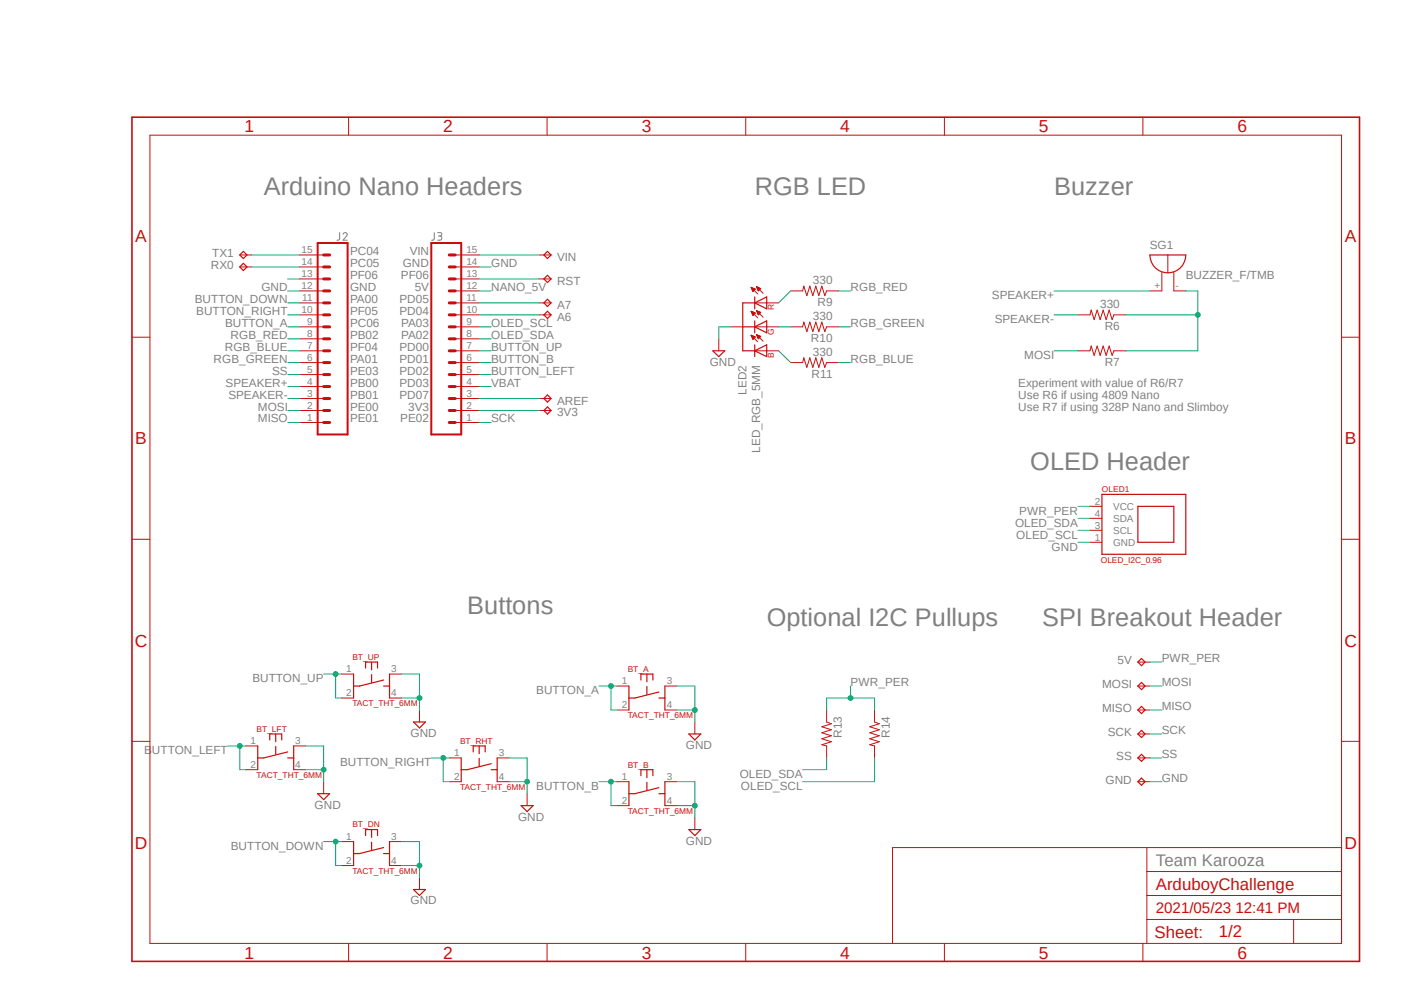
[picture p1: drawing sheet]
<svg xmlns="http://www.w3.org/2000/svg" width="297mm" height="210mm" viewBox="0 0 297 210" stroke-linecap="round" stroke-linejoin="round" font-family="sans-serif">
<path d="M27.5 24.5l261.1 179.9M288.6 24.5l-261.1 179.9" fill="none" stroke="#fff" stroke-width=".21"/>
<path d="M72 49.3v1.2a.4 .4 0 0 1-.5 .4M72.7 49.7a.44 .44 0 0 1 .7-.4 .44 .44 0 0 1 .1 .7l-.8 .9h.9M92.1 49.3v1.2a.4 .4 0 0 1-.6 .4M92.8 49.3h.5a.36 .36 0 0 1 .4 .4 .36 .36 0 0 1-.4 .3h-.3M93.2 50a.45 .45 0 0 1 .5 .5 .45 .45 0 0 1-.5 .4h-.4" fill="none" stroke="#808080" stroke-width=".21"/>
<g fill="none" stroke="#c90d0c" stroke-width=".21">
<path d="M31.8 28.7h252.6v171.3h-252.6zM73.9 24.8v3.9M116 24.8v3.9M158.1 24.8v3.9M200.2 24.8v3.9M242.3 24.8v3.9M50.8 56.6h2.6M50.8 54.1h2.6M63.5 59.1h5.1M63.5 56.6h5.1M63.5 54.1h5.1M96.5 59.1h5.1"/>
<path d="M96.5 56.6h5.1M96.5 54.1h5.1M114.3 59.1h2.5M114.3 54.1h2.5M246.3 57.7v4h-2.5M247.6 54.1v3.8M248.9 57.7v4h2.5M28 71.5h3.8M63.5 79.4h5.1M63.5 76.9h5.1M63.5 74.4h5.1M63.5 71.8h5.1"/>
<path d="M63.5 69.3h5.1M63.5 66.8h5.1M63.5 64.2h5.1M63.5 61.7h5.1M96.5 79.4h5.1M96.5 76.9h5.1M96.5 74.4h5.1M96.5 71.8h5.1M96.5 69.3h5.1M96.5 66.8h5.1M96.5 64.2h5.1M96.5 61.7h5.1"/>
<path d="M114.3 66.8h2.5M114.3 64.2h2.5M152.4 71.8v2.6M154.9 69.3h2.6M159.3 60.9l1.4 1.4M159.3 71.1l1.4 1.4M159.3 66l1.4 1.4M159.3 60.9l.8 .4-.5 .5zM159.3 71.1h.1M159.3 71.1l.8 .4M159.3 71.1l.3 .9 .5-.5M159.3 66l.8 .4-.5 .5z"/>
<path d="M159.3 61h.1M159.3 71.2h.3M159.3 66h.1M159.3 61.1h.3M159.3 71.3h.5M159.3 66.2h.5M159.3 66.1h.3M159.4 61.3h.7M159.4 61.2h.4M159.4 71.4h.6M159.4 66.3h.6M159.4 71.5h.7"/>
<path d="M159.4 66.4h.7M159.5 61.4h.5M159.5 71.5h.5M159.5 66.5h.5M159.5 61.5h.4M159.5 71.6h.4M159.5 66.6h.4M159.6 61.6h.2M159.6 71.7h.2M159.6 66.7h.2M159.6 71.8h.2M159.6 66.8h.2"/>
<path d="M159.6 61.7h.1M159.6 61.8h.1M159.6 71.9h.1M159.6 66.8l.1 .1M160 74.4h5.1M160 69.3h5.1M160 64.2h5.1M160.4 60.8l1.4 1.4M160.4 71l1.4 1.3M160.4 65.9l1.4 1.4M160.4 60.8l.9 .4M160.4 60.8l.4 .9 .5-.5"/>
<path d="M160.4 60.8h.1M160.4 71l.9 .3-.5 .5zM160.4 65.9l.9 .4-.5 .5zM160.4 65.9h.1M160.4 60.9h.3M160.4 71h.2M160.4 66h.3M160.5 61h.4M160.5 71.1h.3M160.5 66h.4M160.5 61.1h.6M160.5 71.2h.5"/>
<path d="M160.5 66.1h.6M160.6 61.2h.7M160.6 71.4h.6M160.6 71.3h.6M160.6 66.2h.6M160.6 61.3h.6M160.6 71.5h.5M160.6 66.3h.6M160.7 61.3h.4M160.7 71.5h.3M160.7 66.5h.3M160.7 66.4h.4"/>
<path d="M160.7 61.5h.2M160.7 61.4h.3M160.7 71.6h.2M160.7 66.6h.2M160.7 61.6h.1M160.7 71.7h.2M160.7 66.7h.2M167.6 76.9h2.6l.2-1 .7 2 .6-2 .6 2 .7-2 .6 2 .6-2 .7 2 .4-1h2.5M167.6 69.3h2.6l.2-1 .7 2 .6-2 .6 2 .7-2 .6 2 .6-2 .7 2 .4-1h2.5M167.6 61.7h2.6l.2-1 .7 2 .6-2 .6 2 .7-2 .6 2 .6-2 .7 2 .4-1h2.5M228.6 74.4h2.5l.2-1 .7 2 .6-2 .7 2 .6-2 .6 2 .7-2 .6 2 .4-1h2.5M228.6 66.8h2.5l.2-1.1 .7 2.1 .6-2.1 .7 2.1 .6-2.1 .6 2.1 .7-2.1 .6 2.1 .4-1h2.5"/>
<path d="M284.4 71.5h3.8M63.5 89.6h5.1M63.5 87h5.1M63.5 84.5h5.1M63.5 82h5.1M96.5 89.6h5.1M96.5 87h5.1M96.5 84.5h5.1M96.5 82h5.1M114.3 87h2.5M114.3 84.5h2.5M28 114.3h3.8"/>
<path d="M231.1 107.4h2.5M231.1 109.9h2.5M231.1 112.4h2.5M231.1 115h2.5M284.4 114.3h3.8M28 157.2h3.8M52.1 158.2h2.5M62.3 158.2h2.5M72.4 142.9h2.6M72.4 148h2.6M82.6 142.9h2.5M82.6 148h2.5"/>
<path d="M88.9 150.5v2.6M130.8 145.5h2.5M130.8 150.5h2.5M141 145.5h2.5M141 150.5h2.5M147.3 153.1v2.5M175.3 150.5v2.6l1 .4-2.1 .6 2.1 .6-2.1 .7 2.1 .6-2.1 .6 2.1 .7-2.1 .6 1.1 .3v2.5M185.4 150.5v2.6l1 .4-2 .6 2 .6-2 .7 2 .6-2 .6 2 .7-2 .6 1 .3v2.5M241.3 145.5h2.5M241.3 150.5h2.5M241.3 155.6h2.5M241.3 140.4h2.5"/>
<path d="M284.4 157.2h3.8M52.1 163.2h2.5M62.3 163.2h2.5M68.6 165.7v2.6M72.4 178.4h2.6M82.6 178.4h2.5M95.2 160.7h2.6M95.2 165.7h2.6M105.4 160.7h2.5M105.4 165.7h2.5M111.8 168.3v2.5M130.8 165.7h2.5"/>
<path d="M130.8 170.8h2.5M141 165.7h2.5M141 170.8h2.5M147.3 173.4v2.5M241.3 160.7h2.5M241.3 165.7h2.5M243.2 179.7v20.3M284.4 179.7h-95.2v20.3M72.4 183.5h2.6M82.6 183.5h2.5M88.9 186.1v2.5M243.2 194.9h41.2"/>
<path d="M243.2 189.9h41.2M243.2 184.8h41.2M274.3 194.9v5.1M73.9 200v3.8M116 200v3.8M158.1 200v3.8M200.2 200v3.8M242.3 200v3.8"/>
</g>
<path d="M28 24.8h260.2v179h-260.2z" fill="none" stroke="#c90d0c" stroke-width=".34"/>
<g fill="none" stroke="#c90d0c" stroke-width=".25">
<path d="M50.8 54.1l.8-.8 .8 .8-.8 .7zM50.8 56.6l.8-.8 .8 .8-.8 .8zM116.1 53.3l.7 .8-.7 .7-.8-.7zM116.1 58.4l.7 .7-.7 .8-.8-.8zM243.8 54.1h7.6a3.8 3.8 0 0 1-3.8 3.8 3.8 3.8 0 0 1-3.8-3.8zM116.1 63.5l.7 .7-.7 .8-.8-.8zM116.1 66l.7 .8-.7 .7-.8-.7zM151.1 74.4h2.6l-1.3 1.2zM157.5 69.3h2.5M160 64.2l2.6-1.3v2.6zM160 62.9v2.6M160 68v2.6"/>
<path d="M160 73.1v2.5M160 69.3l2.6-1.3v2.6zM160 74.4l2.6-1.3v2.5zM160 64.2h-2.5v10.2h2.5M116.1 83.7l.7 .8-.7 .8-.8-.8zM116.1 86.3l.7 .7-.7 .8-.8-.8zM233.6 104.8h17.8v12.7h-17.8zM241.3 107.4h7.6v7.6h-7.6zM242 139.6l.8 .8-.8 .7-.7-.7zM54.6 158.2v5M57.2 156.9v-1.3h2.5v1.3M58.5 155.6v1.7"/>
<path d="M58.5 158.2v1.7M61 159.4l-5.1 1.3h-1.3M62.3 158.2v5M75 142.9v5.1M77.5 141.6v-1.2h2.5v1.2M78.8 140.4v1.6M78.8 143v1.7M81.3 144.2l-5.1 1.3h-1.2M81.3 145.5h1.3M82.6 142.9v5.1M87.7 153.1h2.5l-1.3 1.2zM100.3 159.4v-1.2h2.6v1.2"/>
<path d="M101.6 158.2v1.6M133.3 145.5v5M135.9 144.2v-1.3h2.5v1.3M137.2 142.9v1.7M137.2 145.5v1.7M139.7 146.7l-5.1 1.3h-1.3M139.7 148h1.3M141 145.5v5M146 155.6h2.6l-1.3 1.3zM242 159.9l.8 .8-.8 .7-.7-.7zM242 154.9l.8 .7-.8 .8-.7-.8zM242 149.8l.8 .7-.8 .8-.7-.8z"/>
<path d="M242 144.7l.8 .8-.8 .7-.7-.7zM61 160.7h1.3M67.3 168.3h2.6l-1.3 1.2zM75 178.4v5.1M77.5 177.2v-1.3h2.5v1.3M78.8 175.9v1.6M78.8 178.6v1.6M81.3 179.7l-5.1 1.3h-1.2M82.6 178.4v5.1M97.8 160.7v5M101.6 160.8v1.6M104.1 161.9l-5 1.3h-1.3"/>
<path d="M104.1 163.2h1.3M105.4 160.7v5M110.5 170.8h2.5l-1.2 1.3zM133.3 165.7v5.1M135.9 164.5v-1.3h2.5v1.3M137.2 163.2v1.7M137.2 165.9v1.6M139.7 167l-5.1 1.3h-1.3M139.7 168.3h1.3M141 165.7v5.1M146 175.9h2.6l-1.3 1.3zM242 165l.8 .7-.8 .8-.7-.8z"/>
<path d="M81.3 181h1.3M87.7 188.6h2.5l-1.3 1.3z"/>
</g>
<path d="M67.3 51.5h6.4v40.6h-6.4zM91.4 51.5h6.4v40.6h-6.4z" fill="none" stroke="#c90d0c" stroke-width=".42"/>
<g fill="none" stroke="#c90d0c" stroke-width=".63">
<path d="M68.6 59.1h1.3M68.6 56.6h1.3M68.6 54.1h1.3M95.2 59.1h1.3M95.2 56.6h1.3M95.2 54.1h1.3M68.6 79.4h1.3M68.6 76.9h1.3M68.6 74.4h1.3M68.6 71.8h1.3M68.6 69.3h1.3M68.6 66.8h1.3"/>
<path d="M68.6 64.2h1.3M68.6 61.7h1.3M95.2 79.4h1.3M95.2 76.9h1.3M95.2 74.4h1.3M95.2 71.8h1.3M95.2 69.3h1.3M95.2 66.8h1.3M95.2 64.2h1.3M95.2 61.7h1.3M68.6 84.5h1.3M68.6 87h1.3"/>
<path d="M68.6 89.6h1.3M68.6 82h1.3M95.2 84.5h1.3M95.2 87h1.3M95.2 89.6h1.3M95.2 82h1.3"/>
</g>
<path d="M101.6 76.9h2.5M101.6 89.6h2.5M101.6 87h12.7M101.6 84.5h12.7M101.6 82h2.5M243.8 155.6h2.5M127 165.7h3.8M129.5 165.7v5.1h1.3" fill="none" stroke="#0dab76" stroke-width=".21"/>
<circle cx="129.5" cy="165.7" r=".51" fill="#0dab76"/>
<g fill="none" stroke="#0dab76" stroke-width=".21">
<path d="M101.6 59.1h12.7M101.6 56.6h2.5M61 61.7h2.5M101.6 66.8h12.7M101.6 64.2h12.7M101.6 61.7h2.5M64.8 158.2h3.8v7.5M64.8 163.2h3.8"/>
<circle cx="129.5" cy="165.7" r=".51"/>
</g>
<circle cx="68.6" cy="163.2" r=".51" fill="#0dab76"/>
<g fill="none" stroke="#0dab76" stroke-width=".21">
<path d="M85.1 142.9h3.8v7.6M85.1 148h3.8"/>
<circle cx="68.6" cy="163.2" r=".51"/>
</g>
<circle cx="88.9" cy="148" r=".51" fill="#0dab76"/>
<g fill="none" stroke="#0dab76" stroke-width=".21">
<path d="M107.9 165.7h3.9M107.9 160.7h3.9v7.6"/>
<circle cx="88.9" cy="148" r=".51"/>
</g>
<circle cx="111.8" cy="165.7" r=".51" fill="#0dab76"/>
<g fill="none" stroke="#0dab76" stroke-width=".21">
<path d="M85.1 178.4h3.8v7.7M85.1 183.5h3.8"/>
<circle cx="111.8" cy="165.7" r=".51"/>
</g>
<circle cx="88.9" cy="183.5" r=".51" fill="#0dab76"/>
<g fill="none" stroke="#0dab76" stroke-width=".21">
<path d="M143.5 145.5h3.8v7.6M143.5 150.5h3.8"/>
<circle cx="88.9" cy="183.5" r=".51"/>
</g>
<circle cx="147.3" cy="150.5" r=".51" fill="#0dab76"/>
<g fill="none" stroke="#0dab76" stroke-width=".21">
<path d="M143.5 165.7h3.8v7.7M143.5 170.8h3.8"/>
<circle cx="147.3" cy="150.5" r=".51"/>
</g>
<circle cx="147.3" cy="170.8" r=".51" fill="#0dab76"/>
<g fill="none" stroke="#0dab76" stroke-width=".21">
<path d="M101.6 54.1h12.7M61 69.3h2.5M61 79.4h2.5M154.9 69.3h-2.5v2.5M223.5 74.4h5.1M223.5 66.8h5.1M61 89.6h2.5M61 87h2.5M61 84.5h2.5M228.6 115h2.5M127 145.5h3.8M129.5 145.5v5h1.3"/>
<path d="M243.8 150.5h2.5M243.8 145.5h2.5M243.8 165.7h2.5M243.8 160.7h2.5"/>
<circle cx="147.3" cy="170.8" r=".51"/>
</g>
<circle cx="129.5" cy="145.5" r=".51" fill="#0dab76"/>
<g fill="none" stroke="#0dab76" stroke-width=".21">
<path d="M53.4 56.6h10.1M53.4 54.1h10.1M61 59.1h2.5M68.6 142.9h3.8M71.2 142.9v5.1h1.2"/>
<circle cx="129.5" cy="145.5" r=".51"/>
</g>
<circle cx="71.2" cy="142.9" r=".51" fill="#0dab76"/>
<g fill="none" stroke="#0dab76" stroke-width=".21">
<path d="M101.6 74.4h2.5M48.3 158.2h3.8M50.8 158.2v5h1.3"/>
<circle cx="71.2" cy="142.9" r=".51"/>
</g>
<circle cx="50.8" cy="158.2" r=".51" fill="#0dab76"/>
<g fill="none" stroke="#0dab76" stroke-width=".21">
<path d="M101.6 79.4h2.5M91.4 160.7h3.8M94 160.7v5h1.2"/>
<circle cx="50.8" cy="158.2" r=".51"/>
</g>
<circle cx="94" cy="160.7" r=".51" fill="#0dab76"/>
<g fill="none" stroke="#0dab76" stroke-width=".21">
<path d="M61 66.8h2.5M68.6 178.4h3.8M71.2 178.4v5.1h1.2"/>
<circle cx="94" cy="160.7" r=".51"/>
</g>
<circle cx="71.2" cy="178.4" r=".51" fill="#0dab76"/>
<g fill="none" stroke="#0dab76" stroke-width=".21">
<path d="M61 64.2h2.5M228.6 107.4h2.5M175.3 150.5v-2.5h10.1v2.5M180.3 145.5v2.5M243.8 140.4h2.5"/>
<circle cx="71.2" cy="178.4" r=".51"/>
</g>
<circle cx="180.3" cy="148" r=".51" fill="#0dab76"/>
<g fill="none" stroke="#0dab76" stroke-width=".21">
<path d="M61 71.8h2.5M61 76.9h2.5M61 74.4h2.5M101.6 69.3h2.5M101.6 71.8h2.5M165.1 69.3h2.5M165.1 74.4l2.5 2.5M167.6 61.7l-2.5 2.5M177.8 69.3h2.5M177.8 61.7h2.5M177.8 76.9h2.5M223.5 61.7h20.3"/>
<path d="M238.7 66.8h15.3M251.4 61.7h2.6v12.7h-15.3M61 82h2.5M228.6 112.4h2.5M228.6 109.9h2.5M175.3 160.7v2.5h-5.1M185.4 160.7v5h-15.2"/>
<circle cx="180.3" cy="148" r=".51"/>
</g>
<circle cx="253.9" cy="66.8" r=".51" fill="#0dab76"/>
<circle cx="253.9" cy="66.8" r=".51" fill="none" stroke="#0dab76" stroke-width=".21"/>
<g font-size="5.4" fill="#808080">
<text x="55.9" y="41.4">Arduino Nano Headers</text>
<text x="160" y="41.4">RGB LED</text>
<text x="223.5" y="41.4">Buzzer</text>
<text x="218.4" y="99.7">OLED Header</text>
<text x="99.1" y="130.2">Buttons</text>
<text x="162.6" y="132.8">Optional I2C Pullups</text>
<text x="220.9" y="132.8">SPI Breakout Header</text>
</g>
<g font-size="3.7" fill="#c90d0c">
<text x="51.8" y="28.1">1</text>
<text x="93.9" y="28.1">2</text>
<text x="136.1" y="28.1">3</text>
<text x="178.1" y="28.1">4</text>
<text x="220.3" y="28.1">5</text>
<text x="262.4" y="28.1">6</text>
<text x="28.7" y="51.4">A</text>
<text x="285.1" y="51.4">A</text>
<text x="28.7" y="94.2">B</text>
<text x="285.1" y="94.2">B</text>
<text x="28.6" y="137.1">C</text>
<text x="285" y="137.1">C</text>
<text x="28.6" y="179.9">D</text>
<text x="285" y="179.9">D</text>
<text x="51.8" y="203.2">1</text>
<text x="93.9" y="203.2">2</text>
<text x="136.1" y="203.2">3</text>
<text x="178.1" y="203.2">4</text>
<text x="220.3" y="203.2">5</text>
<text x="262.4" y="203.2">6</text>
</g>
<text font-size="3.6" fill="#808080" x="245.1" y="183.5">Team Karooza</text>
<g font-size="3.6" fill="#c90d0c">
<text x="245.1" y="188.6">ArduboyChallenge</text>
<text x="244.8" y="198.9">Sheet:</text>
<text x="258.4" y="198.8">1/2</text>
</g>
<text font-size="3.2" fill="#c90d0c" x="245.1" y="193.7">2021/05/23 12:41 PM</text>
<g font-size="2.5" fill="#808080">
<text x="243.8" y="52.8">SG1</text>
<text x="44.7" y="57.1">RX0</text>
<text x="45" y="54.6">TX1</text>
<text x="74.2" y="59.1">PF06</text>
<text x="74.2" y="56.6">PC05</text>
<text x="74.2" y="54.1">PC04</text>
<text x="85" y="59.1">PF06</text>
<text x="85.4" y="56.6">GND</text>
<text x="86.9" y="54.1">VIN</text>
<text x="104.1" y="56.6">GND</text>
<text x="118.1" y="55.3">VIN</text>
<text x="251.4" y="59.1">BUZZER_F/TMB</text>
<text x="41.3" y="64.2">BUTTON_DOWN</text>
<text x="55.4" y="61.7">GND</text>
<text x="74.2" y="64.2">PA00</text>
<text x="74.2" y="61.7">GND</text>
<text x="84.7" y="64.2">PD05</text>
<text x="87.9" y="61.7">5V</text>
<text x="104.1" y="61.7">NANO_5V</text>
<text x="118.1" y="60.4">RST</text>
<text x="118.1" y="65.5">A7</text>
<text x="172.3" y="60.2">330</text>
<text x="173.3" y="64.9">R9</text>
<text x="180.3" y="61.7">RGB_RED</text>
<text x="210.3" y="63.5">SPEAKER+</text>
<text x="233.3" y="65.2">330</text>
<text x="41.6" y="66.8">BUTTON_RIGHT</text>
<text x="47.7" y="69.3">BUTTON_A</text>
<text x="48.9" y="71.8">RGB_RED</text>
<text x="74.2" y="71.8">PB02</text>
<text x="74.2" y="69.3">PC06</text>
<text x="74.2" y="66.8">PF05</text>
<text x="84.7" y="66.8">PD04</text>
<text x="85" y="69.3">PA03</text>
<text x="85" y="71.8">PA02</text>
<text x="104.1" y="69.3">OLED_SCL</text>
<text x="104.1" y="71.8">OLED_SDA</text>
<text x="118.1" y="68">A6</text>
<text x="172.3" y="67.8">330</text>
<text x="180.3" y="69.3">RGB_GREEN</text>
<text x="210.9" y="68.5">SPEAKER-</text>
<text x="234.2" y="70">R6</text>
<text x="45.3" y="76.9">RGB_GREEN</text>
<text x="47.7" y="74.4">RGB_BLUE</text>
<text x="74.2" y="76.9">PA01</text>
<text x="74.2" y="74.4">PF04</text>
<text x="84.7" y="74.4">PD00</text>
<text x="84.7" y="76.9">PD01</text>
<text x="104.1" y="76.9">BUTTON_B</text>
<text x="104.1" y="74.4">BUTTON_UP</text>
<text x="150.5" y="77.5">GND</text>
<text x="171.9" y="72.6">R10</text>
<text x="172.3" y="75.4">330</text>
<text x="180.3" y="76.9">RGB_BLUE</text>
<text x="217.2" y="76.2">MOSI</text>
<text x="234.2" y="77.6">R7</text>
<text x="47.8" y="82">SPEAKER+</text>
<text x="57.7" y="79.4">SS</text>
<text x="74.2" y="82">PB00</text>
<text x="74.2" y="79.4">PE03</text>
<text x="84.7" y="79.4">PD02</text>
<text x="84.7" y="82">PD03</text>
<text x="104.1" y="82">VBAT</text>
<text x="104.1" y="79.4">BUTTON_LEFT</text>
<text x="158.2" y="83.7" transform="rotate(-90 158.2 83.7)">LED2</text>
<text x="172.1" y="80.2">R11</text>
<text x="215.9" y="82">Experiment with value of R6/R7</text>
<text x="48.4" y="84.5">SPEAKER-</text>
<text x="54.7" y="89.6">MISO</text>
<text x="54.7" y="87">MOSI</text>
<text x="74.2" y="89.6">PE01</text>
<text x="74.2" y="87">PE00</text>
<text x="74.2" y="84.5">PB01</text>
<text x="84.7" y="84.5">PD07</text>
<text x="84.9" y="89.6">PE02</text>
<text x="86.5" y="87">3V3</text>
<text x="104.1" y="89.6">SCK</text>
<text x="118.1" y="85.8">AREF</text>
<text x="118.1" y="88.3">3V3</text>
<text x="215.9" y="87">Use R7 if using 328P Nano and Slimboy</text>
<text x="215.9" y="84.5">Use R6 if using 4809 Nano</text>
<text x="161.2" y="96" transform="rotate(-90 161.2 96)">LED_RGB_5MM</text>
<text x="215.2" y="111.7">OLED_SDA</text>
<text x="216.1" y="109.1">PWR_PER</text>
<text x="215.5" y="114.2">OLED_SCL</text>
<text x="223" y="116.8">GND</text>
<text x="236.9" y="140.9">5V</text>
<text x="246.3" y="140.4">PWR_PER</text>
<text x="53.5" y="144.7">BUTTON_UP</text>
<text x="113.7" y="147.2">BUTTON_A</text>
<text x="180.3" y="145.5">PWR_PER</text>
<text x="233.7" y="146">MOSI</text>
<text x="246.3" y="145.5">MOSI</text>
<text x="233.7" y="151">MISO</text>
<text x="246.3" y="155.6">SCK</text>
<text x="246.3" y="150.5">MISO</text>
<text x="30.6" y="159.9">BUTTON_LEFT</text>
<text x="87" y="156.3">GND</text>
<text x="145.4" y="158.8">GND</text>
<text x="178.5" y="156.4" transform="rotate(-90 178.5 156.4)">R13</text>
<text x="188.7" y="156.4" transform="rotate(-90 188.7 156.4)">R14</text>
<text x="234.9" y="156.1">SCK</text>
<text x="236.7" y="161.2">SS</text>
<text x="246.3" y="160.7">SS</text>
<text x="72.1" y="162.5">BUTTON_RIGHT</text>
<text x="113.7" y="167.5">BUTTON_B</text>
<text x="156.8" y="165">OLED_SDA</text>
<text x="157.1" y="167.5">OLED_SCL</text>
<text x="234.4" y="166.2">GND</text>
<text x="246.3" y="165.7">GND</text>
<text x="66.7" y="171.4">GND</text>
<text x="109.9" y="174">GND</text>
<text x="145.4" y="179.1">GND</text>
<text x="48.9" y="180.2">BUTTON_DOWN</text>
<text x="87" y="191.8">GND</text>
</g>
<g font-size="2.1" fill="#808080">
<text x="63.9" y="53.7">15</text>
<text x="98.9" y="53.7">15</text>
<text x="63.9" y="58.8">13</text>
<text x="63.9" y="56.2">14</text>
<text x="98.9" y="58.8">13</text>
<text x="98.9" y="56.2">14</text>
<text x="63.9" y="61.3">12</text>
<text x="64.1" y="63.8">11</text>
<text x="98.9" y="63.8">11</text>
<text x="98.9" y="61.3">12</text>
<text x="244.8" y="61.3">+</text>
<text x="249.3" y="61.3">-</text>
<text x="63.9" y="66.4">10</text>
<text x="65.1" y="71.5">8</text>
<text x="65.1" y="68.9">9</text>
<text x="98.9" y="71.5">8</text>
<text x="98.9" y="68.9">9</text>
<text x="98.9" y="66.4">10</text>
<text x="65.1" y="76.5">6</text>
<text x="65.1" y="74">7</text>
<text x="98.9" y="76.5">6</text>
<text x="98.9" y="74">7</text>
<text x="65.1" y="81.6">4</text>
<text x="65.1" y="79.1">5</text>
<text x="98.9" y="81.6">4</text>
<text x="98.9" y="79.1">5</text>
<text x="65.1" y="89.2">1</text>
<text x="65.1" y="86.7">2</text>
<text x="65.1" y="84.2">3</text>
<text x="98.9" y="89.2">1</text>
<text x="98.9" y="86.7">2</text>
<text x="98.9" y="84.2">3</text>
<text x="232.1" y="107">2</text>
<text x="232.1" y="109.6">4</text>
<text x="232.1" y="112.1">3</text>
<text x="236" y="108.1">VCC</text>
<text x="236" y="110.7">SDA</text>
<text x="236" y="113.2">SCL</text>
<text x="232.1" y="114.6">1</text>
<text x="236" y="115.7">GND</text>
<text x="73.4" y="142.5">1</text>
<text x="82.9" y="142.5">3</text>
<text x="73.4" y="147.6">2</text>
<text x="82.9" y="147.6">4</text>
<text x="131.8" y="145.1">1</text>
<text x="141.3" y="145.1">3</text>
<text x="131.8" y="150.2">2</text>
<text x="141.3" y="150.2">4</text>
<text x="53.1" y="157.8">1</text>
<text x="62.6" y="157.8">3</text>
<text x="96.3" y="160.3">1</text>
<text x="105.8" y="160.3">3</text>
<text x="53.1" y="162.9">2</text>
<text x="62.6" y="162.9">4</text>
<text x="96.3" y="165.4">2</text>
<text x="105.8" y="165.4">4</text>
<text x="131.8" y="165.4">1</text>
<text x="141.3" y="165.4">3</text>
<text x="131.8" y="170.5">2</text>
<text x="141.3" y="170.5">4</text>
<text x="73.4" y="178.1">1</text>
<text x="82.9" y="178.1">3</text>
<text x="73.4" y="183.2">2</text>
<text x="82.9" y="183.2">4</text>
</g>
<g font-size="1.8" fill="#c90d0c">
<text x="164.1" y="65.7" transform="rotate(-90 164.1 65.7)">R</text>
<text x="164.1" y="71" transform="rotate(-90 164.1 71)">G</text>
<text x="164.1" y="75.8" transform="rotate(-90 164.1 75.8)">B</text>
<text x="233.6" y="104.3">OLED1</text>
<text x="233.4" y="119.3">OLED_I2C_0.96</text>
<text x="74.7" y="139.9">BT_UP</text>
<text x="133.1" y="142.4">BT_A</text>
<text x="74.7" y="149.8">TACT_THT_6MM</text>
<text x="54.4" y="155.1">BT_LFT</text>
<text x="133.1" y="152.3">TACT_THT_6MM</text>
<text x="97.5" y="157.6">BT_RHT</text>
<text x="54.4" y="165">TACT_THT_6MM</text>
<text x="97.5" y="167.5">TACT_THT_6MM</text>
<text x="133.1" y="162.7">BT_B</text>
<text x="133.1" y="172.6">TACT_THT_6MM</text>
<text x="74.7" y="175.4">BT_DN</text>
<text x="74.7" y="185.3">TACT_THT_6MM</text>
</g>
</svg>
